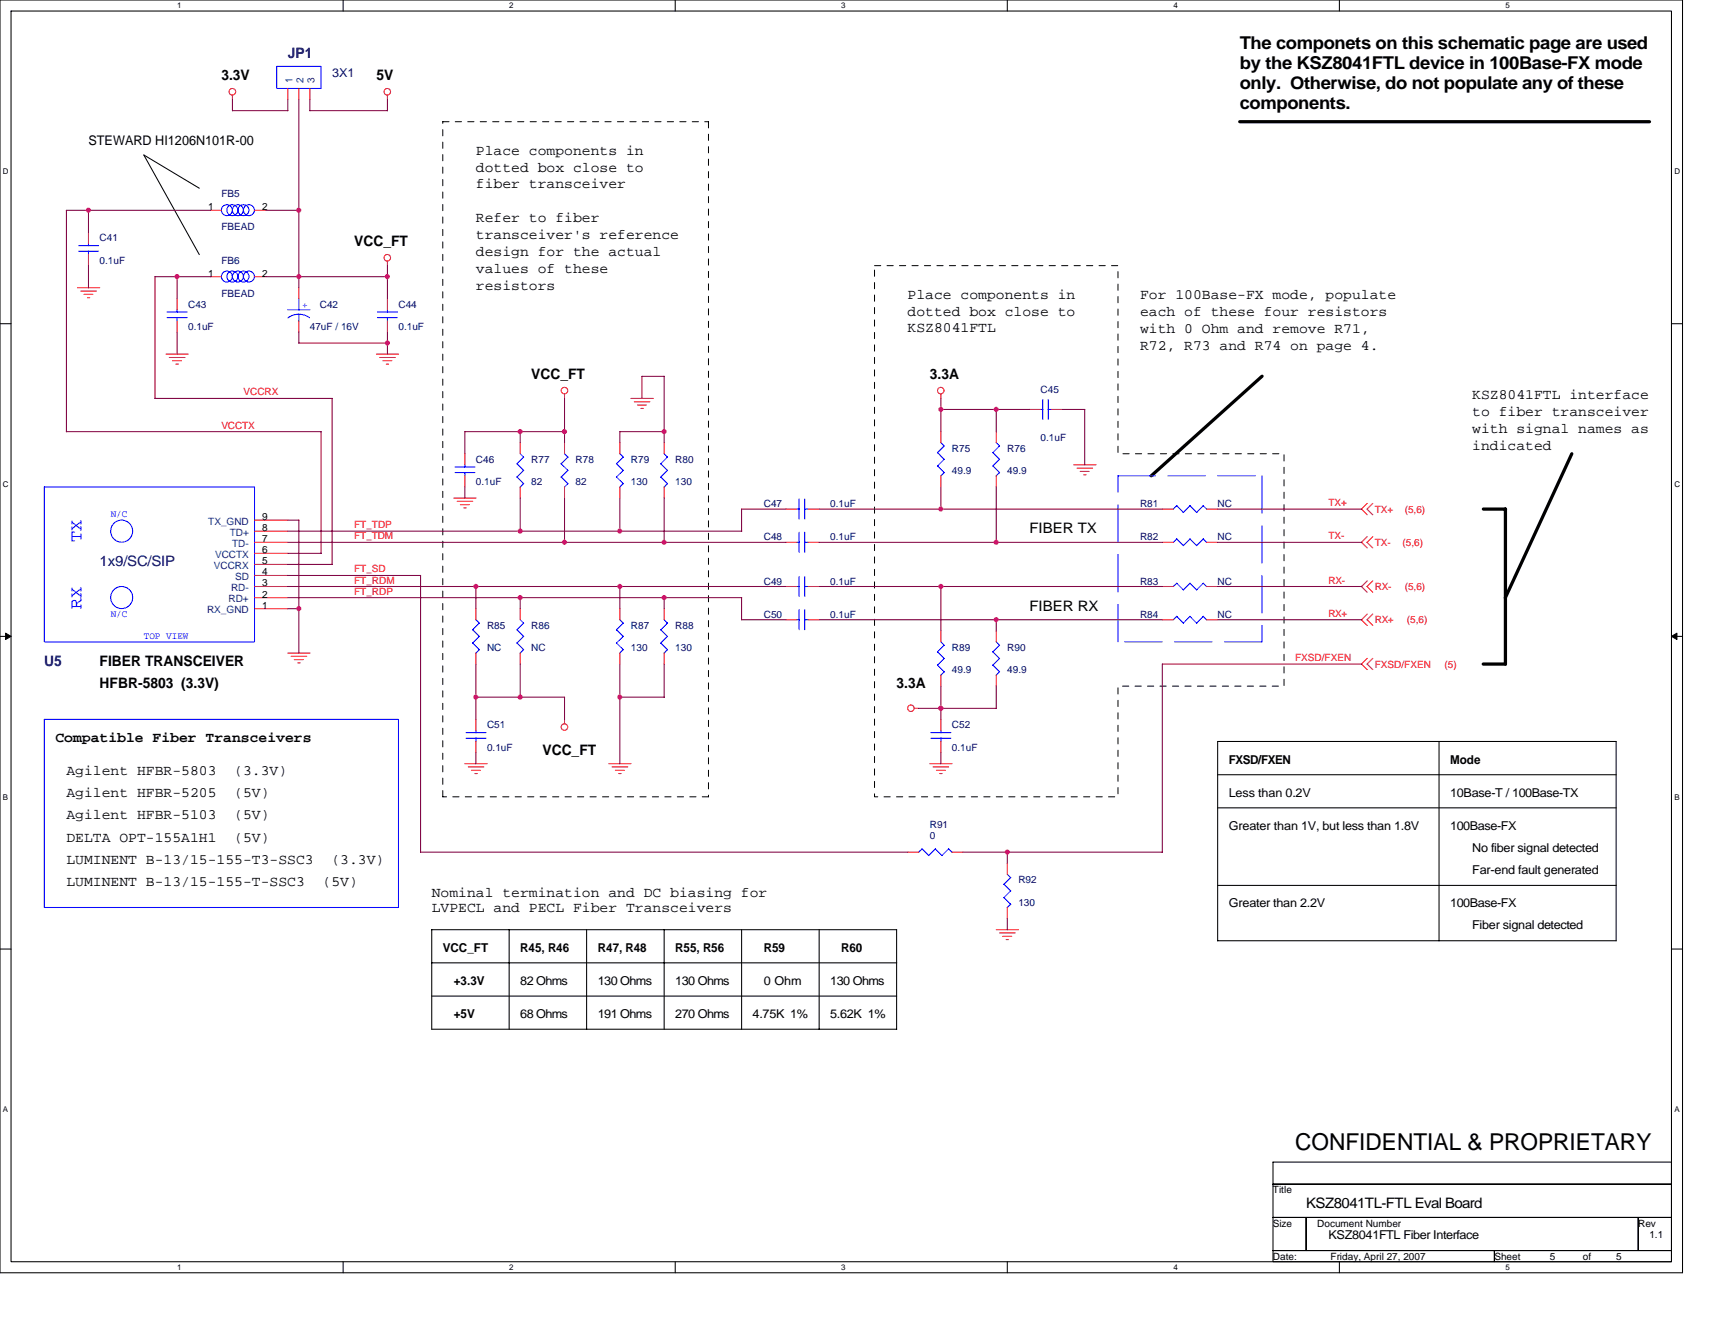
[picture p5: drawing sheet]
<svg xmlns="http://www.w3.org/2000/svg" width="279mm" height="216mm" viewBox="0 0 279 216" stroke-linecap="round" stroke-linejoin="round" font-family="sans-serif">
<path d="M0 0h274.1v207.4h-274.1zM1.8 1.8h270.5v203.8h-270.5z" fill="none" stroke="#000" stroke-width=".17"/>
<g fill="#fff">
<path d="M28.9 .2h.7v1.4h-.7z"/>
<path d="M28.9 205.8h.7v1.4h-.7z"/>
</g>
<path d="M55.9 0v1.8M55.9 205.6v1.8" fill="none" stroke="#000" stroke-width=".17"/>
<g fill="#fff">
<path d="M83 .2h.7v1.4h-.7z"/>
<path d="M83 205.8h.7v1.4h-.7z"/>
</g>
<path d="M110 0v1.8M110 205.6v1.8" fill="none" stroke="#000" stroke-width=".17"/>
<g fill="#fff">
<path d="M137.1 .2h.7v1.4h-.7z"/>
<path d="M137.1 205.8h.7v1.4h-.7z"/>
</g>
<path d="M164.1 0v1.8M164.1 205.6v1.8" fill="none" stroke="#000" stroke-width=".17"/>
<g fill="#fff">
<path d="M191.2 .2h.7v1.4h-.7z"/>
<path d="M191.2 205.8h.7v1.4h-.7z"/>
</g>
<path d="M218.2 0v1.8M218.2 205.6v1.8" fill="none" stroke="#000" stroke-width=".17"/>
<g fill="#fff">
<path d="M245.3 .2h.7v1.4h-.7z"/>
<path d="M245.3 205.8h.7v1.4h-.7z"/>
<path d="M.5 27.3h.9v1.4h-.9z"/>
<path d="M272.8 27.3h.9v1.4h-.9z"/>
<path d="M.5 78.2h.9v1.5h-.9z"/>
<path d="M272.8 78.2h.9v1.5h-.9z"/>
</g>
<path d="M0 52.7h1.8M272.3 52.7h1.8" fill="none" stroke="#000" stroke-width=".17"/>
<g fill="#fff">
<path d="M.5 129.2h.8v1.4h-.8z"/>
<path d="M272.8 129.2h.8v1.4h-.8z"/>
</g>
<path d="M0 103.7h1.8M272.3 103.7h1.8" fill="none" stroke="#000" stroke-width=".17"/>
<path d="M.9 103.2l.9 .5-.9 .5zM272.3 103.7l.9-.5v1z" fill="#000" stroke="#000" stroke-width=".16"/>
<g fill="#fff">
<path d="M.5 180.1h.8v1.4h-.8z"/>
<path d="M272.8 180.1h.8v1.4h-.8z"/>
</g>
<g fill="none" stroke="#000" stroke-width=".17">
<path d="M32.5 30.7l-9.1-5.4 9.1 16.2M198.4 120.8h64.9v32.5h-64.9zM198.4 131.6h64.9M198.4 126.2h64.9M234.4 120.8v32.5M0 154.6h1.8M70.3 156.9h75.8M83 151.5v16.2M95.6 151.5v16.2M108.2 151.5v16.2M120.8 151.5v16.2M133.5 151.5v16.2"/>
<path d="M146.1 151.5v16.2M146.1 151.5h-75.8v16.2h75.8M198.4 144.3h64.9M272.3 154.6h1.8M70.3 162.3h75.8M207.4 189.4h64.9v3.6h-64.9zM207.4 193h64.9v5.4h-64.9zM207.4 198.4h5.4v5.4h-5.4zM212.8 198.4h54.1v5.4h-54.1zM266.9 198.4h5.4v5.4h-5.4zM207.4 203.8h36.1v1.8h-36.1zM243.5 203.8h28.8v1.8h-28.8z"/>
</g>
<path d="M202 19.8h66.7M205.6 61.3l-18 16.2M256.1 73.9l-10.9 23.5M241.7 83h3.6v25.2h-3.7" fill="none" stroke="#000" stroke-width=".53"/>
<path d="M72.1 19.8h43.3M115.4 19.8v110M142.5 43.3h39.6v30.6h27.1v37.9h-27.1v18h-39.6zM72.1 129.8v-110M115.4 129.8h-43.3" fill="none" stroke="#000" stroke-width=".16" stroke-dasharray="1 1 1 1 1 1 1 1"/>
<g fill="none" stroke="#00f" stroke-width=".17">
<path d="M45.1 10.8h7.2v3.6h-7.2zM14.4 39.7v.3M12.8 40.9h3.3M12.8 40h3.3M14.4 40.9v.6M27.2 51.8h3.3M27.2 50.8h3.3M28.9 50.5v.4M28.9 51.7v.6M46.9 50.5h3.6M48.7 48.7v1.8M48.7 51.2v1.1"/>
<path d="M50.4 51.8l-1-.5-.8-.1-1 .2-.7 .4M61.5 51.8h3.2M61.5 50.8h3.2M63.1 50.5v.4M63.1 51.7v.6M7.2 79.4h34.3v25.2h-34.3zM74.1 77h3.3M74.1 76.1h3.3M75.7 75.7v.4M75.7 77v.5M84.2 75.6l1.1 1.1M84.2 77.7l1.1 1.1"/>
<path d="M84.8 73.9l.5 .6M85.3 74.5l-1.1 1.1M85.3 76.6l-1.1 1.1M85.3 78.8l-.6 .6M91.4 75.6l1.1 1.1-1.1 1M91.4 77.7l1.1 1.1-.6 .6M92 73.9l.5 .6-1.1 1.1M100.4 75.6l1.2 1.1M100.4 77.7l1.2 1.1M101 73.9l.6 .6M101.5 74.5l-1.1 1.1M101.5 76.6l-1.1 1.1"/>
<path d="M101.5 78.8l-.5 .6M107.7 75.6l1.1 1.1-1.2 1M107.7 77.7l1.1 1.1-.6 .6M108.2 73.9l.6 .6-1.2 1.1M152.7 75.9l1.1 1.1-.5 .6M153.3 72.1l.5 .6M153.8 72.7l-1.1 1.1 1.1 1.1-1.1 1M161.8 73.7l1.1 1.2M161.8 75.9l1.1 1.1M162.3 72.1l.6 .6M162.8 72.7l-1.1 1.1M162.8 74.8l-1.1 1.1"/>
<path d="M162.8 77l-.5 .6M169.5 66.7h.4M169.9 65.1v3.2M170.8 66.7h.5M170.8 65.1v3.2M129.8 88.4h.4M129.8 83h.4M129.8 95.6h.4M130.2 81.3v3.3M130.2 86.7v3.3M130.2 93.9v3.3M130.2 99.3v3.3"/>
<path d="M131.1 88.4h.5M131.1 83h.5M131.1 95.6h.5M131.1 81.3v3.3M131.1 86.7v3.3M131.1 93.9v3.3M131.1 99.3v3.3M191.2 88.4l.5-.6 1.1 1.1M191.2 83l.5-.6 1.1 1.1M191.2 95.6l.5-.6 1.1 1.1M192.8 88.9l1.1-1.1 1.1 1.1M192.8 83.5l1.1-1.1 1.1 1.1"/>
<path d="M192.8 96.1l1.1-1.1 1.1 1.1M196.6 88.4l-.6-.6-1.1 1.1M196.6 83l-.6-.6-1.1 1.1M196.6 95.6l-.6-.6-1.1 1.1M7.2 117.2h57.7v30.7h-57.7zM75.9 119.4h3.3M77 102.6l1.1 1.1M77 104.8l1.1 1.1M77.5 119v.4M77.5 101l.6 .6M78.1 101.5l-1.1 1.1M78.1 103.7l-1.1 1.1"/>
<path d="M78.1 105.9l-.6 .5M84.2 102.6l1.1 1.1M84.2 104.8l1.1 1.1M84.8 101l.5 .6M85.3 101.5l-1.1 1.1M85.3 103.7l-1.1 1.1M85.3 105.9l-.6 .5M100.4 102.6l1.2 1.1M100.4 104.8l1.2 1.1M101 101l.6 .6M101.5 101.5l-1.1 1.1M101.5 103.7l-1.1 1.1"/>
<path d="M101.5 105.9l-.5 .5M107.7 102.6l1.1 1.1M107.7 104.8l1.1 1.1M108.2 101l.6 .6M108.7 101.5l-1.1 1.1M108.7 103.7l-1.1 1.1M108.7 105.9l-.5 .5M129.8 101h.4M131.1 101h.5M151.7 119.4h3.2M153.3 104.6l.5 .6M153.3 119v.4"/>
<path d="M153.8 105.1l-1.1 1.1 1.1 1.1M153.8 107.3l-1.1 1.1 1.1 1.1M153.8 109.5l-.5 .5M161.8 106.2l1.1 1.1M161.8 108.4l1.1 1.1M162.3 104.6l.6 .6M162.8 105.1l-1.1 1.1M162.8 107.3l-1.1 1.1M162.8 109.5l-.5 .5M191.7 100.4l1.1 1.2M191.7 100.4l-.5 .6M193.9 100.4l1.1 1.2"/>
<path d="M193.9 100.4l-1.1 1.1M196 100.4l.6 .6M196 100.4l-1.1 1.1M75.9 120.3h3.3M77.5 120.3v.5M150.2 138.3l-.5 .6M151.7 120.3h3.2M152.4 138.3l-1.1 1.1-1.1-1.1M153.3 120.3v.5M154.5 138.3l.6 .6M154.6 138.3l-1.1 1.1-1.1-1.1M163.6 144.1l1.1 1.1"/>
<path d="M163.6 146.3l1.1 1.1-.6 .5M164.1 142.5l.6 .5M164.7 143l-1.2 1.1M164.7 145.2l-1.2 1.1"/>
<circle cx="37" cy="34.2" r=".89"/>
<circle cx="37.9" cy="34.2" r=".9"/>
<circle cx="38.8" cy="34.2" r=".89"/>
<circle cx="39.7" cy="34.2" r=".89"/>
<circle cx="40.6" cy="34.2" r=".89"/>
<circle cx="37" cy="45.1" r=".89"/>
<circle cx="37.9" cy="45.1" r=".9"/>
<circle cx="38.8" cy="45.1" r=".89"/>
<circle cx="39.7" cy="45.1" r=".89"/>
<circle cx="40.6" cy="45.1" r=".89"/>
<circle cx="19.8" cy="97.4" r="1.8"/>
<circle cx="19.8" cy="86.5" r="1.8"/>
</g>
<path d="M182.1 77.5h23.5M205.6 77.5v27.1M182.1 104.6v-27.1M205.6 104.6h-23.5" fill="none" stroke="#00f" stroke-width=".16" stroke-dasharray="6.1 2"/>
<g fill="none" stroke="#f00" stroke-width=".17">
<path d="M37.9 15.5v.8M46.9 14.4v1.8M48.7 14.4v1.8M50.5 14.4v1.8M63.1 15.5v.8M14.4 37.9v1.8M34.3 34.3h1.8M41.5 34.3h1.8M12.6 46.9h3.7M13.2 47.4h2.5M13.7 48h1.4M14.2 48.5h.4"/>
<path d="M14.4 41.5v1.8M27.1 57.7h3.6M27.6 58.3h2.5M28.1 58.8h1.5M28.7 59.3h.4M28.9 48.7v1.8M28.9 52.3v1.8M34.3 45.1h1.8M41.5 45.1h1.8M48.7 46.9v1.8M48.7 52.3v1.8M61.3 57.7h3.6"/>
<path d="M61.8 58.3h2.6M62.4 58.8h1.4M62.9 59.3h.4M63.1 42.6v.7M63.1 48.7v1.8M63.1 52.3v1.8M75.7 73.9v1.8M75.7 77.5v1.9M84.8 72.1v1.8M84.8 79.4v1.8M92 64.2v.7M92 72.1v1.8"/>
<path d="M92 79.4v1.8M101 72.1v1.8M101 79.4v1.8M102.8 64.9h3.6M103.3 65.5h2.6M103.8 66h1.5M104.4 66.5h.4M108.2 72.1v1.8M108.2 79.4v1.8M153.3 64.2v.7M153.3 70.3v1.8M153.3 77.5v1.9"/>
<path d="M162.3 70.3v1.8M162.3 77.5v1.9M167.7 66.7h1.8M171.3 66.7h1.8M174.9 75.7h3.7M175.5 76.3h2.5M176 76.8h1.4M176.6 77.4h.3M41.5 88.4h5.4M41.5 99.2h5.4M41.5 92h5.4M41.5 93.8h5.4"/>
<path d="M41.5 95.6h5.4M41.5 97.4h5.4M41.5 90.2h5.4M41.5 84.8h5.4M41.5 86.6h5.4M73.9 81.2h3.7M74.5 81.7h2.5M75 82.2h1.5M75.6 82.8h.3M77.5 99.2v1.8M84.8 99.2v1.8M101 99.2v1.8"/>
<path d="M108.2 99.2v1.8M128 88.4h1.8M128 83h1.8M128 95.6h1.8M131.6 88.4h1.9M131.6 83h1.9M131.6 95.6h1.9M189.4 88.4h1.8M189.4 83h1.8M189.4 95.6h1.8M196.6 88.4h1.8M196.6 83h1.8"/>
<path d="M196.6 95.6h1.8M222.7 82l-.9 1 .9 .9M222.7 87.4l-.9 1 .9 .9M222.7 94.7l-.9 .9 .9 .9M223.6 82l-.9 1 .9 .9M223.6 87.4l-.9 1 .9 .9M223.6 94.7l-.9 .9 .9 .9M46.9 106.4h3.6M47.4 106.9h2.6M47.9 107.5h1.5M48.5 108h.4M77.5 106.4v1.8"/>
<path d="M77.5 117.2v1.8M84.8 106.4v1.8M92 117.2v.7M101 106.4v1.8M108.2 106.4v1.8M128 101h1.8M131.6 101h1.9M148.9 115.4h.8M153.3 102.8v1.8M153.3 110v1.8M153.3 117.2v1.8M162.3 102.8v1.8"/>
<path d="M162.3 110v1.8M189.4 101h1.8M196.6 101h1.8M222.7 100.1l-.9 .9 .9 .9M222.7 107.3l-.9 .9 .9 .9M223.6 100.1l-.9 .9 .9 .9M223.6 107.3l-.9 .9 .9 .9M75.7 124.4h3.7M76.3 125h2.5M76.8 125.5h1.5M77.4 126h.3M77.5 120.8v1.8"/>
<path d="M99.2 124.4h3.6M99.7 125h2.6M100.2 125.5h1.5M100.8 126h.4M147.9 138.9h1.8M151.5 124.4h3.6M152 125h2.6M152.5 125.5h1.5M153.1 126h.4M153.3 120.8v1.8M155.1 138.9h1.8M162.3 151.5h3.6"/>
<path d="M162.8 152h2.6M163.4 152.6h1.4M163.9 153.1h.4M164.1 140.7v1.8M164.1 147.9v1.8"/>
<circle cx="37.9" cy="15" r=".54"/>
<circle cx="63.1" cy="15" r=".53"/>
<circle cx="63.1" cy="42" r=".53"/>
<circle cx="92" cy="63.6" r=".54"/>
<circle cx="153.3" cy="63.6" r=".53"/>
<circle cx="92" cy="118.5" r=".54"/>
<circle cx="148.4" cy="115.4" r=".53"/>
</g>
<g fill="none" stroke="#800040" stroke-width=".17">
<path d="M37.9 16.2v1.8h9M46.9 16.2v1.9M48.7 16.2v30.7M50.5 16.2v1.8l12.6 .1v-1.9M14.4 34.3v3.6M34.3 34.3h-23.5v36h41.5M43.3 34.3h5.4M14.4 43.3v3.6M28.9 45.1v3.6M28.9 54.1v3.6M34.3 45.1h-9v19.8h28.8M43.3 45.1h19.8"/>
<path d="M48.7 54.1v1.8h14.4M63.1 43.3v5.4M63.1 54.1v3.6M52.3 70.3v19.9M54.1 64.9v27.1M75.7 79.4v1.8M84.8 70.3v1.9M92 64.9v7.3M92 70.3h-16.3v3.7M104.6 64.9v-3.6h3.6v10.9M108.2 70.3h-7.2v1.9M153.3 66.7h14.4"/>
<path d="M153.3 64.9v5.5M153.3 79.4v3.6M162.3 66.7v3.7M162.3 79.4v9M173.1 66.7h3.6v9.1M46.9 97.4h73.9M46.9 88.4h81.2M46.9 99.2h1.8M46.9 95.6h81.2M46.9 86.6h73.9M46.9 84.8h1.8M46.9 93.8h21.6"/>
<path d="M46.9 90.2h5.4M46.9 92h7.2M48.7 84.8v21.6M68.5 93.8v45.1M77.5 95.6v3.6M84.8 81.2v5.4M84.8 97.4v1.8M92 81.2v7.2M101 81.2v5.4M101 95.6v3.6M108.2 81.2v7.2M108.2 97.4v1.8"/>
<path d="M120.8 97.4v3.6M128.1 83h-7.3v3.6M133.5 83h55.9M133.5 88.4h55.9M133.5 95.6h55.9M153.3 95.6v7.2M198.4 83h23.4M198.4 88.4h23.4M198.4 95.6h23.4M77.5 113.6h14.5M77.5 108.2v9M84.8 108.2v5.4"/>
<path d="M92 113.6v3.6M101 113.6h7.2M101 108.2v16.3M108.2 108.2v5.4M120.8 101h7.3M133.5 101h55.9M149.7 115.4h12.6M153.3 111.8v5.4M162.3 101v1.8M162.3 111.8v3.6M198.4 101h23.4M221.8 108.2h-32.4v30.7"/>
<path d="M68.5 138.9h79.4M77.5 122.6v1.9M153.3 122.6v1.9M156.9 138.9h32.5M164.1 138.9v1.8M164.1 149.7v1.8"/>
</g>
<g fill="#f0f" stroke="#f0f" stroke-width=".17">
<circle cx="28.8" cy="45.1" r=".35"/>
<circle cx="108.2" cy="97.4" r=".35"/>
<circle cx="162.3" cy="88.4" r=".35"/>
<circle cx="63.1" cy="55.9" r=".35"/>
<circle cx="48.7" cy="99.2" r=".35"/>
<circle cx="153.3" cy="115.4" r=".35"/>
<circle cx="153.3" cy="95.6" r=".35"/>
<circle cx="48.7" cy="34.3" r=".35"/>
<circle cx="48.7" cy="45.1" r=".35"/>
<circle cx="84.7" cy="97.4" r=".35"/>
<circle cx="153.3" cy="66.7" r=".35"/>
<circle cx="108.2" cy="88.4" r=".35"/>
<circle cx="101" cy="95.6" r=".35"/>
<circle cx="162.3" cy="101" r=".35"/>
<circle cx="14.4" cy="34.3" r=".35"/>
<circle cx="101" cy="86.5" r=".35"/>
<circle cx="77.5" cy="113.6" r=".35"/>
<circle cx="77.5" cy="95.6" r=".35"/>
<circle cx="84.7" cy="70.3" r=".35"/>
<circle cx="84.7" cy="113.6" r=".35"/>
<circle cx="92" cy="88.4" r=".35"/>
<circle cx="162.3" cy="66.7" r=".35"/>
<circle cx="84.7" cy="86.5" r=".35"/>
<circle cx="108.2" cy="70.3" r=".35"/>
<circle cx="63.1" cy="45.1" r=".35"/>
<circle cx="153.3" cy="82.9" r=".35"/>
<circle cx="101" cy="113.6" r=".35"/>
<circle cx="92" cy="70.3" r=".35"/>
<circle cx="164.1" cy="138.8" r=".35"/>
</g>
<text font-size="3.8" x="211" y="187.3">CONFIDENTIAL &amp; PROPRIETARY</text>
<g font-size="2.9">
<text x="202" y="8.1">The componets on this schematic page are used</text>
<text x="202" y="11.3">by the KSZ8041FTL device in 100Base-FX mode</text>
<text x="202" y="14.5">only. Otherwise, do not populate any of these</text>
<text x="202" y="17.8">components.</text>
</g>
<g font-size="2.9" fill="#00f">
<text x="13.3" y="88.4" transform="rotate(-90 13.3 88.4)">TX</text>
<text x="13.3" y="99.2" transform="rotate(-90 13.3 99.2)">RX</text>
</g>
<g font-size="2.3" fill="#000080">
<text x="46.9" y="9.4">JP1</text>
<text x="16.2" y="92.3">1x9/SC/SIP</text>
<text x="7.2" y="108.6">U5</text>
</g>
<g font-size="2.3">
<text x="36.1" y="13">3.3V</text>
<text x="61.3" y="13">5V</text>
<text x="77.5" y="25.3">Place components in</text>
<text x="77.5" y="28">dotted box close to</text>
<text x="77.5" y="30.7">fiber transceiver</text>
<text x="57.7" y="40">VCC_FT</text>
<text x="77.5" y="36.1">Refer to fiber</text>
<text x="77.5" y="38.9">transceiver's reference</text>
<text x="77.5" y="41.7">design for the actual</text>
<text x="77.5" y="44.5">values of these</text>
<text x="77.5" y="47.3">resistors</text>
<text x="147.9" y="48.7">Place components in</text>
<text x="147.9" y="51.5">dotted box close to</text>
<text x="185.7" y="48.7">For 100Base-FX mode, populate</text>
<text x="185.7" y="51.5">each of these four resistors</text>
<text x="147.9" y="54.2">KSZ8041FTL</text>
<text x="185.7" y="54.3">with 0 Ohm and remove R71,</text>
<text x="185.7" y="57.1">R72, R73 and R74 on page 4.</text>
<text x="86.6" y="61.7">VCC_FT</text>
<text x="151.5" y="61.7">3.3A</text>
<text x="239.8" y="65">KSZ8041FTL interface</text>
<text x="239.8" y="67.8">to fiber transceiver</text>
<text x="239.8" y="70.5">with signal names as</text>
<text x="239.8" y="73.3">indicated</text>
<text x="167.7" y="86.8">FIBER TX</text>
<text x="167.7" y="99.5">FIBER RX</text>
<text x="16.2" y="112.2">HFBR-5803 (3.3V)</text>
<text x="16.2" y="108.6">FIBER TRANSCEIVER</text>
<text x="146.1" y="112.2">3.3A</text>
<text x="9" y="121">Compatible Fiber Transceivers</text>
<text x="88.4" y="123">VCC_FT</text>
<text x="10.8" y="129.9">Agilent HFBR-5205</text>
<text x="10.8" y="126.3">Agilent HFBR-5803</text>
<text x="38.2" y="129.9">(5V)</text>
<text x="38.2" y="126.3">(3.3V)</text>
<text x="10.8" y="133.5">Agilent HFBR-5103</text>
<text x="10.8" y="137.1">DELTA OPT-155A1H1</text>
<text x="38.2" y="133.5">(5V)</text>
<text x="38.2" y="137.1">(5V)</text>
<text x="10.8" y="140.7">LUMINENT B-13/15-155-T3-SSC3</text>
<text x="54" y="140.7">(3.3V)</text>
<text x="10.8" y="144.3">LUMINENT B-13/15-155-T-SSC3</text>
<text x="52.5" y="144.3">(5V)</text>
<text x="70.3" y="146.1">Nominal termination and DC biasing for</text>
<text x="70.3" y="148.7">LVPECL and PECL Fiber Transceivers</text>
<text x="212.8" y="196.8">KSZ8041TL-FTL Eval Board</text>
</g>
<text font-size="2.2" x="14.4" y="23.6">STEWARD HI1206N101R-00</text>
<text font-size="2" fill="#000080" x="54.1" y="12.6">3X1</text>
<g font-size="2">
<text x="200.2" y="124.5">FXSD/FXEN</text>
<text x="236.2" y="124.5">Mode</text>
<text x="200.2" y="129.8">Less than 0.2V</text>
<text x="236.2" y="129.8">10Base-T / 100Base-TX</text>
<text x="200.2" y="135.2">Greater than 1V, but less than 1.8V</text>
<text x="236.2" y="135.2">100Base-FX</text>
<text x="239.8" y="142.4">Far-end fault generated</text>
<text x="239.8" y="138.8">No fiber signal detected</text>
<text x="200.2" y="147.8">Greater than 2.2V</text>
<text x="236.2" y="147.8">100Base-FX</text>
<text x="72.1" y="155.1">VCC_FT</text>
<text x="84.8" y="155.1">R45, R46</text>
<text x="97.4" y="155.1">R47, R48</text>
<text x="110" y="155.1">R55, R56</text>
<text x="124.4" y="155.1">R59</text>
<text x="137.1" y="155.1">R60</text>
<text x="239.8" y="151.4">Fiber signal detected</text>
<text x="73.9" y="160.5">+3.3V</text>
<text x="84.8" y="160.5">82 Ohms</text>
<text x="97.4" y="160.5">130 Ohms</text>
<text x="110" y="160.5">130 Ohms</text>
<text x="124.4" y="160.5">0 Ohm</text>
<text x="135.3" y="160.5">130 Ohms</text>
<text x="73.9" y="165.9">+5V</text>
<text x="84.8" y="165.9">68 Ohms</text>
<text x="97.4" y="165.9">191 Ohms</text>
<text x="110" y="165.9">270 Ohms</text>
<text x="122.6" y="165.9">4.75K 1%</text>
<text x="135.3" y="165.9">5.62K 1%</text>
<text x="216.4" y="202">KSZ8041FTL Fiber Interface</text>
</g>
<g font-size="1.6" fill="#004080">
<text x="47.6" y="13.5" transform="rotate(-90 47.6 13.5)">1</text>
<text x="49.4" y="13.5" transform="rotate(-90 49.4 13.5)">2</text>
<text x="51.2" y="13.5" transform="rotate(-90 51.2 13.5)">3</text>
<text x="33.9" y="85.5">TX_GND</text>
<text x="37.4" y="87.3">TD+</text>
<text x="37.8" y="89.1">TD-</text>
<text x="34.8" y="92.7">VCCRX</text>
<text x="35" y="90.9">VCCTX</text>
<text x="38.3" y="94.5">SD</text>
<text x="33.7" y="99.9">RX_GND</text>
<text x="37.2" y="98.1">RD+</text>
<text x="37.6" y="96.3">RD-</text>
</g>
<g font-size="1.6">
<text x="33.9" y="34.2">1</text>
<text x="42.7" y="34.2">2</text>
<text x="33.9" y="45.1">1</text>
<text x="42.7" y="45.1">2</text>
<text x="42.7" y="84.7">9</text>
<text x="42.7" y="86.5">8</text>
<text x="42.7" y="88.3">7</text>
<text x="42.7" y="91.9">5</text>
<text x="42.7" y="93.7">4</text>
<text x="42.7" y="95.5">3</text>
<text x="42.7" y="90.1">6</text>
<text x="42.7" y="99.2">1</text>
<text x="42.7" y="97.4">2</text>
<text x="207.4" y="194.4">Title</text>
<text x="207.4" y="199.9">Size</text>
<text x="214.6" y="199.9">Document Number</text>
<text x="266.9" y="199.9">Rev</text>
<text x="268.7" y="201.7">1.1</text>
<text x="207.4" y="205.3">Date:</text>
<text x="216.8" y="205.3">Friday, April 27, 2007</text>
<text x="243.5" y="205.3">Sheet</text>
<text x="252.5" y="205.3">5</text>
<text x="257.9" y="205.3">of</text>
<text x="263.3" y="205.3">5</text>
</g>
<g font-size="1.6" fill="#000080">
<text x="36.1" y="32.1">FB5</text>
<text x="16.2" y="39.3">C41</text>
<text x="36.1" y="37.5">FBEAD</text>
<text x="16.2" y="42.9">0.1uF</text>
<text x="36.1" y="42.9">FB6</text>
<text x="30.6" y="50.2">C43</text>
<text x="30.6" y="53.8">0.1uF</text>
<text x="36.1" y="48.4">FBEAD</text>
<text x="50.5" y="53.8">47uF / 16V</text>
<text x="52.1" y="50.2">C42</text>
<text x="64.9" y="50.2">C44</text>
<text x="64.9" y="53.8">0.1uF</text>
<text x="169.5" y="64.1">C45</text>
<text x="169.5" y="71.8">0.1uF</text>
<text x="77.5" y="75.4">C46</text>
<text x="86.6" y="75.4">R77</text>
<text x="93.8" y="75.4">R78</text>
<text x="102.8" y="75.4">R79</text>
<text x="110" y="75.4">R80</text>
<text x="155.1" y="73.6">R75</text>
<text x="155.1" y="77.2">49.9</text>
<text x="164.1" y="73.6">R76</text>
<text x="164.1" y="77.2">49.9</text>
<text x="77.5" y="79">0.1uF</text>
<text x="86.6" y="79">82</text>
<text x="93.8" y="79">82</text>
<text x="102.8" y="79">130</text>
<text x="110" y="79">130</text>
<text x="124.4" y="82.6">C47</text>
<text x="135.3" y="82.6">0.1uF</text>
<text x="185.7" y="82.6">R81</text>
<text x="198.4" y="82.6">NC</text>
<text x="124.4" y="88">C48</text>
<text x="135.3" y="88">0.1uF</text>
<text x="185.7" y="88">R82</text>
<text x="198.4" y="88">NC</text>
<text x="124.4" y="95.2">C49</text>
<text x="135.3" y="95.2">0.1uF</text>
<text x="185.7" y="95.2">R83</text>
<text x="198.4" y="95.2">NC</text>
<text x="124.4" y="100.7">C50</text>
<text x="135.3" y="100.7">0.1uF</text>
<text x="185.7" y="100.7">R84</text>
<text x="198.4" y="100.7">NC</text>
<text x="79.4" y="102.5">R85</text>
<text x="79.4" y="106.1">NC</text>
<text x="86.6" y="102.5">R86</text>
<text x="86.6" y="106.1">NC</text>
<text x="102.8" y="102.5">R87</text>
<text x="102.8" y="106.1">130</text>
<text x="110" y="102.5">R88</text>
<text x="110" y="106.1">130</text>
<text x="155.1" y="106.1">R89</text>
<text x="164.1" y="106.1">R90</text>
<text x="155.1" y="109.7">49.9</text>
<text x="164.1" y="109.7">49.9</text>
<text x="79.4" y="118.7">C51</text>
<text x="155.1" y="118.7">C52</text>
<text x="79.4" y="122.3">0.1uF</text>
<text x="155.1" y="122.3">0.1uF</text>
<text x="151.5" y="134.9">R91</text>
<text x="151.5" y="136.7">0</text>
<text x="165.9" y="144">R92</text>
<text x="165.9" y="147.6">130</text>
</g>
<g font-size="1.6" fill="#00f">
<text x="49.2" y="50.1">+</text>
<text x="18" y="84.2">N/C</text>
<text x="18" y="100.5">N/C</text>
<text x="23.4" y="104.1">TOP VIEW</text>
</g>
<g font-size="1.6" fill="#f00">
<text x="39.7" y="64.4">VCCRX</text>
<text x="36.1" y="69.8">VCCTX</text>
<text x="216.4" y="82.4">TX+</text>
<text x="224" y="83.5">TX+</text>
<text x="228.9" y="83.5">(5,6)</text>
<text x="57.7" y="87.9">FT_TDM</text>
<text x="57.7" y="86.1">FT_TDP</text>
<text x="216.4" y="87.9">TX-</text>
<text x="224" y="88.9">TX-</text>
<text x="228.5" y="88.9">(5,6)</text>
<text x="57.7" y="95.1">FT_RDM</text>
<text x="57.7" y="93.3">FT_SD</text>
<text x="216.4" y="95.1">RX-</text>
<text x="57.7" y="96.9">FT_RDP</text>
<text x="216.4" y="100.5">RX+</text>
<text x="224" y="96.2">RX-</text>
<text x="224" y="101.6">RX+</text>
<text x="228.9" y="96.2">(5,6)</text>
<text x="229.2" y="101.6">(5,6)</text>
<text x="211" y="107.7">FXSD/FXEN</text>
<text x="224" y="108.8">FXSD/FXEN</text>
<text x="235.3" y="108.8">(5)</text>
</g>
<g font-size="1.3">
<text x="28.9" y="1.4">1</text>
<text x="83" y="1.4">2</text>
<text x="137.1" y="1.4">3</text>
<text x="191.2" y="1.4">4</text>
<text x="245.3" y="1.4">5</text>
<text x=".5" y="28.4">D</text>
<text x="272.8" y="28.4">D</text>
<text x=".5" y="79.4">C</text>
<text x="272.8" y="79.4">C</text>
<text x=".5" y="130.3">B</text>
<text x="272.8" y="130.3">B</text>
<text x=".5" y="181.3">A</text>
<text x="272.8" y="181.3">A</text>
<text x="28.9" y="206.9">1</text>
<text x="83" y="206.9">2</text>
<text x="137.1" y="206.9">3</text>
<text x="191.2" y="206.9">4</text>
<text x="245.3" y="206.9">5</text>
</g>
</svg>
